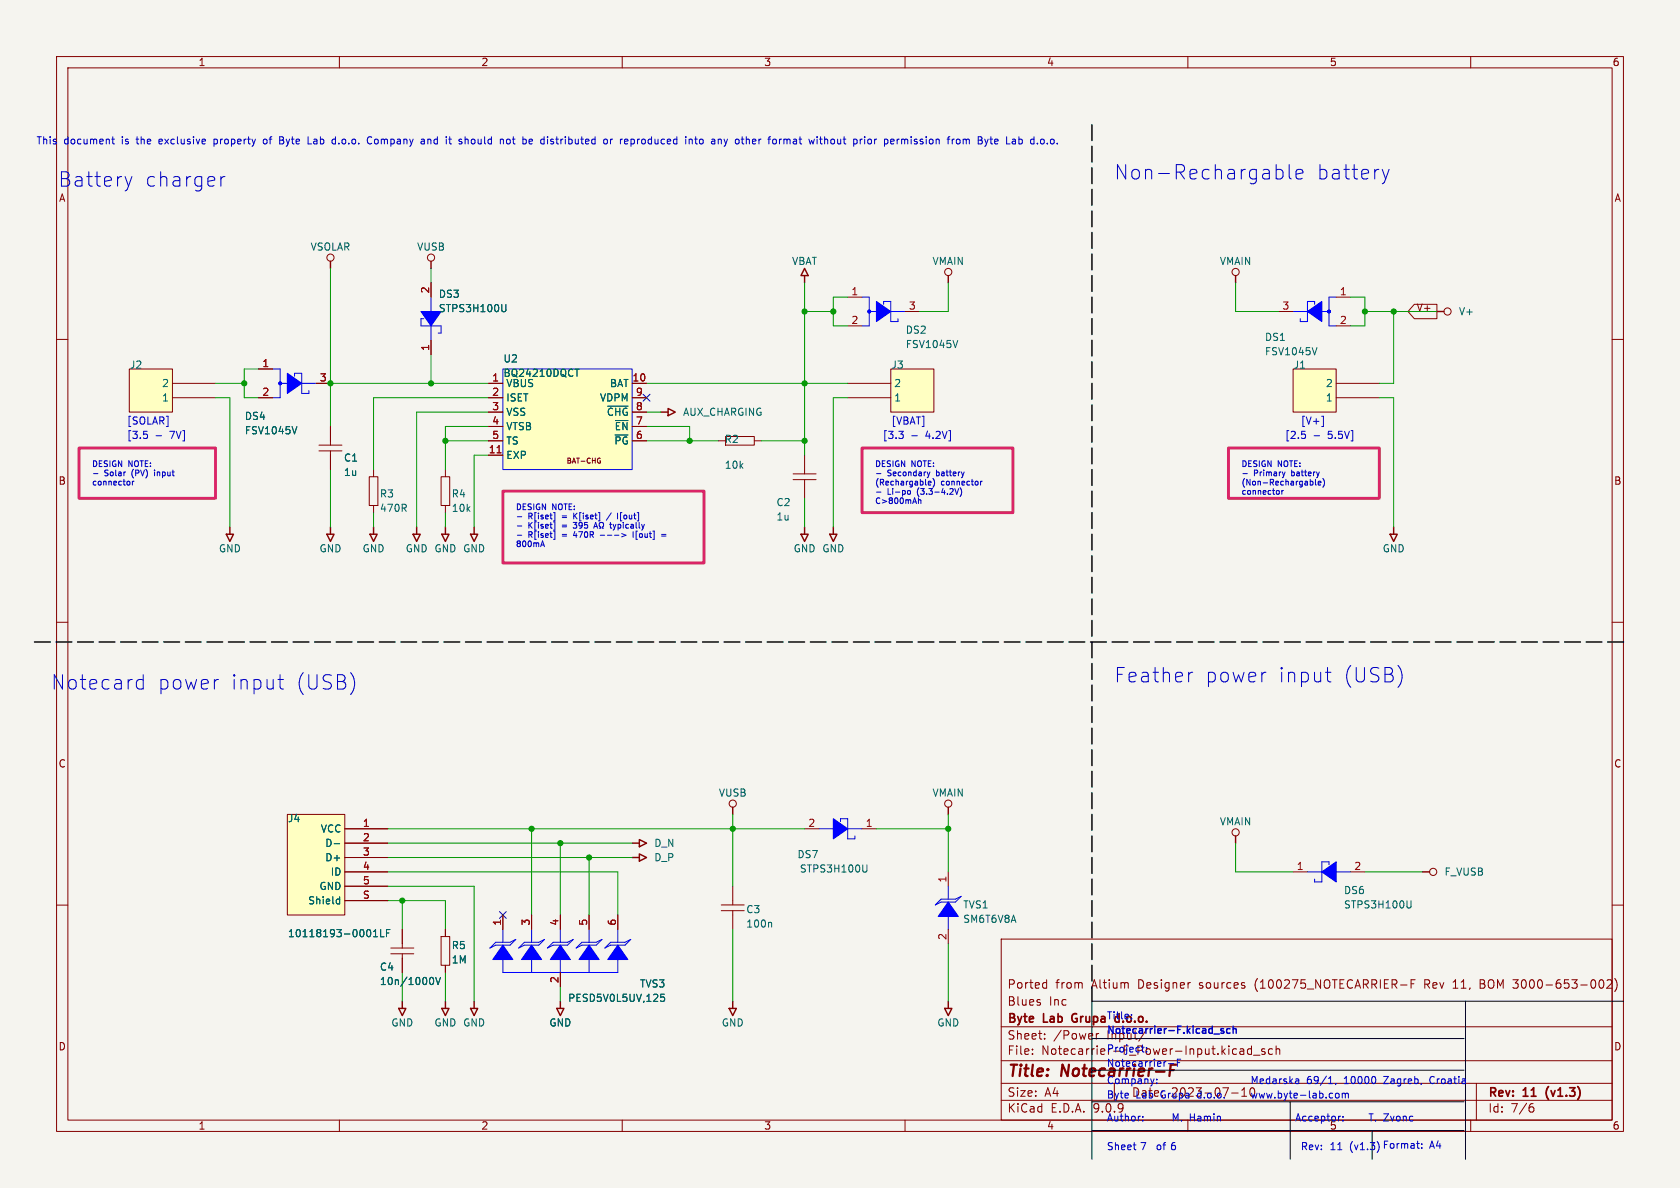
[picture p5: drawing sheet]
<svg xmlns="http://www.w3.org/2000/svg" width="297mm" height="210mm" viewBox="0 0 297 210" stroke-linecap="round" stroke-linejoin="round" font-family="sans-serif">
<path d="M0 0h297v210h-297z" fill="#f5f4ef" stroke="#f5f4ef" stroke-width=".18"/>
<g fill="none" stroke="#840000" stroke-width=".18">
<path d="M10 10h277v190h-277zM12 12h273v186h-273zM60 10v2M110 10v2M160 10v2M210 10v2M260 10v2M10 60h2M285 60h2M140.2 84.8h4.1M140.2 83.8h4.1M142.2 80.5v3.3"/>
<path d="M142.2 84.8v3.3M10 110h2M285 110h2M10 160h2M177 166h108v32h-108zM183.7 177.2l.3 .2-.3 .3M183.7 176.7l.2 .1M184.6 173.7l.4 .1M185 173.2v1.5M185 174.6l-.4 .1M199.4 173.8l.1 .9M210.3 173.7h.2"/>
<path d="M249.5 173.9h.5M250.2 173.2h-.7v1.5M256.9 174.7h.8M257.2 173.4l-.3 .2M261.7 173.9h.5M262.2 173.2h-.5v1.5h.5M282.8 173.3l.2-.1a.81 .81 0 0 1 .6 .6 .81 .81 0 0 1-.3 .8l-.3 .1-.2-.1M284.1 173.3l.6-.1 .2 .1 .1 .3-1 1.1h1M285 160h2M285.5 173a1.72 1.72 0 0 1 0 2.3M60 198v2M110 198v2"/>
<path d="M160 198v2M177 194.5h108M177 191.5h108M177 187.5h108M177 181.5h108M182.5 186.3v.1M182.5 185.5v.1M184.7 183.6v.1M184.7 182.8v.1M193.8 182.7v1M194.2 182.7l-.2 .1-.2 .2M197 191.5v3"/>
<path d="M202.6 182.1l-1.3 2M210 198v2M217.7 193.2h1.2M219.2 185.5h.6l.1 .9M219.2 186.3h.7M219.5 193.8h.9M219.5 192.7l.5-.4v1.5M219.9 185.8l-.7 .1M221.2 192.4h-.1M221.2 185.5l-.4-.1-.3 .3v.4l.2 .2h.5M221.2 184.9v1.5M221.6 186.5h1.1"/>
<path d="M221.6 192.4h.1M223.6 185.5l-.4-.1-.2 .2 .1 .2 .5 .2v.3h-.6M225 185.5l-.5-.1-.3 .3v.4l.2 .2h.6M225.6 185.5l.2-.1 .4 .1v.9M225.6 184.9v1.5M260 198v2M261 191.5v6.5M270.6 195.7h.4l.2 .3-.1 .5-.5 .1M271 195.1l-.4 .1"/>
</g>
<path d="M206.9 189.2h.6M207.9 188.2h-.9l-.3 2" fill="none" stroke="#840000" stroke-width=".4"/>
<path d="M189.6 179.4l-.1 .4 .1 .7" fill="none" stroke="#840000" stroke-width=".3"/>
<path d="M116.8 72.8h1.3M118.1 72.2l1.3 .6-1.3 .7z" fill="none" stroke="#840000" stroke-width=".25"/>
<path d="M157.5 65.2h7.6v7.6h-7.6z" fill="#ffffc2"/>
<path d="M157.5 65.2h7.6v7.6h-7.6z" fill="none" stroke="#800000" stroke-width=".18"/>
<path d="M149.9 67.8h7.6M149.9 70.3h7.6" fill="none" stroke="#840000" stroke-width=".18"/>
<path d="M111.8 151.6h1.2M113 151l1.3 .6-1.3 .6zM167 178.3h1.3l-.7 1.2zM167.6 177v1.3" fill="none" stroke="#840000" stroke-width=".25"/>
<path d="M167.6 159.5l1.8 2.5h-3.5z" fill="#00f"/>
<path d="M165.4 160l1-1h2.5l1-.6-1 1.1h-2.5zM167.6 159.5l1.8 2.5h-3.5zM167.6 156.7v2.3M167.6 161.7v2.6" fill="none" stroke="#000bff" stroke-width=".18"/>
<path d="M167.6 154.1v2.6M167.6 164.3v2.5" fill="none" stroke="#840000" stroke-width=".18"/>
<path d="M88.9 65.2h22.9v17.8h-22.9z" fill="#ffffc2"/>
<path d="M88.9 65.2h22.9v17.8h-22.9z" fill="none" stroke="#000bff" stroke-width=".18"/>
<path d="M86.4 77.9h2.5M86.4 75.4h2.5M86.4 72.8h2.5M86.4 70.3h2.5M86.4 67.8h2.5M111.8 77.9h2.5M111.8 75.4h2.5M111.8 72.8h2.5M111.8 70.3h2.5M111.8 67.8h2.5M86.4 80.5h2.5M106 81.5h.2l-.1 .3" fill="none" stroke="#840000" stroke-width=".18"/>
<path d="M87.9 80h.7" fill="none" stroke="#a90000" stroke-width=".18"/>
<path d="M101.7 65.3h.7M102 65.3v1.2M107.4 71.8h3.6" fill="none" stroke="#006464" stroke-width=".18"/>
<path d="M142.2 47.4l.7 1.3h-1.3zM142.2 48.7v1.3" fill="none" stroke="#840000" stroke-width=".25"/>
<path d="M22.9 65.2h7.6v7.6h-7.6z" fill="#ffffc2"/>
<path d="M22.9 65.2h7.6v7.6h-7.6z" fill="none" stroke="#800000" stroke-width=".18"/>
<g fill="none" stroke="#840000" stroke-width=".18">
<path d="M30.5 67.8h7.6M30.5 70.3h7.6"/>
<circle cx="76.2" cy="45.5" r=".63"/>
</g>
<path d="M76.2 46.2v1.2" fill="none" stroke="#840000" stroke-width=".25"/>
<path d="M74.4 55.1h3.6l-1.8 2.5z" fill="#00f"/>
<path d="M74.4 55.1h3.6l-1.8 2.5zM74.9 56.3h-.5v1.3h3.6v1.3h-.5M76.2 52.5v2.6M76.2 57.6v2.5" fill="none" stroke="#000bff" stroke-width=".18"/>
<g fill="none" stroke="#840000" stroke-width=".18">
<path d="M76.2 50v2.5M56.4 79.7h4.1M56.4 78.7h4.1M58.4 75.4v3.3M58.4 79.7v3.3M76.2 60.1v2.6M65.3 84.3h1.5v5.1h-1.5zM66 83v1.3M66 89.4v1.2"/>
<circle cx="58.4" cy="45.5" r=".63"/>
</g>
<path d="M89.4 53.8v1.1l-.1 .1-.3 .1" fill="none" stroke="#006464" stroke-width=".18"/>
<path d="M58.4 46.2v1.2" fill="none" stroke="#840000" stroke-width=".25"/>
<circle cx="49.5" cy="67.8" r=".25" fill="#00f" stroke="#00f" stroke-width=".18"/>
<path d="M50.8 66l2.5 1.8-2.5 1.7z" fill="#00f"/>
<g fill="none" stroke="#000bff" stroke-width=".18">
<path d="M48.3 65.2h1.2v5.1h-1.2M49.5 67.8h1.3M50.8 66l2.5 1.8-2.5 1.7zM52.1 66.5v-.5h1.2v3.5h1.3v-.5M53.3 67.8h2.6"/>
<circle cx="49.5" cy="67.8" r=".25"/>
</g>
<g fill="none" stroke="#840000" stroke-width=".18">
<path d="M45.7 70.3h2.6M45.7 65.2h2.6M55.9 67.8h2.5M127 77.9h1.3M128.3 77.2h5v1.5h-5zM133.3 77.9h1.3M78 84.3h1.5v5.1h-1.5zM78.7 83v1.3M78.7 89.4v1.2M127.5 160h4.1M129.5 156.7v3.3M127.5 161h4.1"/>
<path d="M129.5 161v3.3"/>
<circle cx="129.5" cy="142.1" r=".63"/>
<circle cx="253.4" cy="154.1" r=".63"/>
</g>
<path d="M52.5 75.4l-.4 1.3M136.2 163l.2 .2v.7" fill="none" stroke="#006464" stroke-width=".18"/>
<path d="M40 94.4h1.3l-.7 1.3zM40.6 93.2v1.2M65.4 94.4h1.3l-.7 1.3zM66 93.2v1.2M73 94.4h1.3l-.6 1.3zM73.7 93.2v1.2M83.2 94.4h1.3l-.7 1.3zM83.8 93.2v1.2M141.6 94.4h1.3l-.7 1.3zM142.2 93.2v1.2M129.5 142.7v1.3M251.5 154.1h1.2" fill="none" stroke="#840000" stroke-width=".25"/>
<path d="M147.3 144.7l2.6 1.8-2.6 1.8z" fill="#00f"/>
<path d="M144.8 146.5h2.5M147.3 144.7l2.6 1.8-2.6 1.8zM148.6 145.2v-.5h1.3v3.6h1.2v-.5M149.9 146.5h2.5" fill="none" stroke="#000bff" stroke-width=".18"/>
<path d="M142.2 146.5h2.6M152.4 146.5h2.5" fill="none" stroke="#840000" stroke-width=".18"/>
<path d="M153.3 152.9v1l-.2 .2-.3 .1" fill="none" stroke="#006464" stroke-width=".18"/>
<path d="M57.8 94.4h1.3l-.7 1.3zM58.4 93.2v1.2M78.1 94.4h1.3l-.7 1.3zM78.7 93.2v1.2" fill="none" stroke="#840000" stroke-width=".25"/>
<path d="M50.8 144h10.2v17.7h-10.2z" fill="#ffffc2"/>
<path d="M50.8 144h10.2v17.7h-10.2z" fill="none" stroke="#800000" stroke-width=".18"/>
<path d="M61 159.2h7.6M61 156.7h7.6M61 154.1h7.6M61 151.6h7.6M61 149h7.6M61 146.5h7.6" fill="none" stroke="#840000" stroke-width=".18"/>
<path d="M59.1 149.1h.9M59.7 158.9l.3 .1M60 158.5v1.3M60 159.7l-.3 .1M66 165.6h.8M66 164.7l.4-.4v1.3M67.3 164.3v1.3h.6M68.3 164.9h.5M68.9 164.3h-.6v1.3" fill="none" stroke="#006464" stroke-width=".18"/>
<path d="M98.4 178.3h1.3l-.6 1.2zM99.1 177v1.3M128.9 178.3h1.3l-.7 1.2zM129.5 177v1.3" fill="none" stroke="#840000" stroke-width=".25"/>
<circle cx="153.7" cy="55.1" r=".25" fill="#00f" stroke="#00f" stroke-width=".18"/>
<path d="M154.9 53.3l2.6 1.8-2.6 1.7z" fill="#00f"/>
<g fill="none" stroke="#000bff" stroke-width=".18">
<path d="M152.4 52.5h1.3v5.1h-1.3M153.7 55.1h1.2M154.9 53.3l2.6 1.8-2.6 1.7zM156.2 53.8v-.5h1.3v3.5h1.2v-.5M157.5 55.1h2.5"/>
<circle cx="153.7" cy="55.1" r=".25"/>
</g>
<g fill="none" stroke="#840000" stroke-width=".18">
<path d="M149.9 57.6h2.5M149.9 52.5h2.5M160 55.1h2.6"/>
<circle cx="167.6" cy="48.1" r=".63"/>
<circle cx="255.9" cy="55.1" r=".63"/>
</g>
<path d="M169.3 60.2l-.4 1.3" fill="none" stroke="#006464" stroke-width=".18"/>
<path d="M167.6 48.7v1.3M254 55.1h1.3" fill="none" stroke="#840000" stroke-width=".25"/>
<circle cx="234.9" cy="55.1" r=".25" fill="#00f" stroke="#00f" stroke-width=".18"/>
<path d="M231.1 55.1l2.6-1.8v3.5z" fill="#00f"/>
<g fill="none" stroke="#000bff" stroke-width=".18">
<path d="M228.6 55.1h2.5M231.1 55.1l2.6-1.8v3.5zM232.4 53.8v-.5h-1.3v3.5h-1.2v-.5M233.7 55.1h1.2M236.2 52.5h-1.3v5.1h1.3"/>
<circle cx="234.9" cy="55.1" r=".25"/>
</g>
<g fill="none" stroke="#840000" stroke-width=".18">
<path d="M226.1 55.1h2.5M236.2 57.6h2.6M236.2 52.5h2.6"/>
<circle cx="218.4" cy="48.1" r=".63"/>
</g>
<path d="M232.8 61.5l-.4 1.2" fill="none" stroke="#006464" stroke-width=".18"/>
<path d="M218.4 48.7v1.3M245.7 94.4h1.3l-.6 1.3zM246.4 93.2v1.2" fill="none" stroke="#840000" stroke-width=".25"/>
<path d="M228.6 65.2h7.6v7.6h-7.6z" fill="#ffffc2"/>
<path d="M228.6 65.2h7.6v7.6h-7.6z" fill="none" stroke="#800000" stroke-width=".18"/>
<g fill="none" stroke="#840000" stroke-width=".18">
<path d="M236.2 67.8h7.6M236.2 70.3h7.6"/>
<circle cx="167.6" cy="142.1" r=".63"/>
</g>
<path d="M146.7 94.4h1.3l-.7 1.3zM147.3 93.2v1.2M167.6 142.7v1.3" fill="none" stroke="#840000" stroke-width=".25"/>
<g fill="#00f">
<path d="M88.9 167.1l1.8 2.5h-3.6z"/>
<path d="M94 167.1l1.8 2.5h-3.6z"/>
<path d="M99.1 167.1l1.7 2.5h-3.5z"/>
<path d="M104.1 167.1l1.8 2.5h-3.5z"/>
<path d="M109.2 167.1l1.8 2.5h-3.6z"/>
</g>
<g fill="none" stroke="#000bff" stroke-width=".18">
<path d="M86.6 167.6l1-1h2.6l1-.5-1 1h-2.6zM88.9 167.1l1.8 2.5h-3.6zM88.9 169.4v2.5h20.3v-2.5M88.9 164.3v2.3M91.7 167.6l1-1h2.5l1.1-.5-1.1 1h-2.5zM94 167.1l1.8 2.5h-3.6zM94 164.3v2.3M94 169.4v2.5M96.8 167.6l1-1h2.5l1-.5-1 1h-2.5zM99.1 167.1l1.7 2.5h-3.5zM99.1 164.3v2.3M99.1 169.4v2.5"/>
<path d="M101.9 167.6l1-1h2.5l1-.5-1 1h-2.5zM104.1 167.1l1.8 2.5h-3.5zM104.1 164.3v2.3M104.1 169.4v2.5M106.9 167.6l1-1h2.6l1-.5-1 1h-2.6zM109.2 167.1l1.8 2.5h-3.6zM109.2 164.3v2.3"/>
</g>
<path d="M88.9 161.7v2.6M94 161.7v2.6M99.1 161.7v2.6M99.1 171.9v2.5M104.1 161.7v2.6M109.2 161.7v2.6" fill="none" stroke="#840000" stroke-width=".18"/>
<path d="M117.4 175.8h-.6v.6l.2-.2 .4 .1 .1 .2-.1 .4-.1 .1-.5-.1" fill="none" stroke="#006464" stroke-width=".18"/>
<path d="M233.7 154.1l2.5-1.8v3.6z" fill="#00f"/>
<path d="M231.1 154.1h2.6M233.7 154.1l2.5-1.8v3.6zM234.9 152.9v-.6h-1.2v3.6h-1.3v-.5M236.2 154.1h2.6" fill="none" stroke="#000bff" stroke-width=".18"/>
<g fill="none" stroke="#840000" stroke-width=".18">
<path d="M76.2 50v2.5M250 53.8h4v2.5h-4l-1.1-1.2zM45.7 70.3h2.6M45.7 65.2h2.6M55.9 67.8h2.5M58.4 75.4v2.5M76.2 60.1v2.6M86.4 70.3h2.5M86.4 67.8h2.5M86.4 77.9h2.5M86.4 75.4h2.5M86.4 72.8h2.5"/>
<path d="M111.8 70.3h2.5M111.8 67.8h2.5M111.8 77.9h2.5M111.8 75.4h2.5M111.8 72.8h2.5M58.4 80.5v2.5M86.4 80.5h2.5M61 154.1h7.6M61 159.2h7.6M61 156.7h7.6M61 151.6h7.6M61 149h7.6"/>
<path d="M61 146.5h7.6M228.6 154.1h2.5M238.8 154.1h2.5M69.1 167.6h4.1M69.1 168.6h4.1M71.1 164.3v3.3M71.1 168.6v3.3M78 165.6h1.5v5h-1.5zM78.7 164.3v1.3M78.7 170.6v1.3M88.9 161.7v2.6M94 161.7v2.6"/>
<path d="M99.1 161.7v2.6M99.1 171.9v2.5M104.1 161.7v2.6M109.2 161.7v2.6"/>
<circle cx="218.4" cy="147.1" r=".63"/>
</g>
<g fill="none" stroke="#006464" stroke-width=".18">
<path d="M89.4 53.8v1.1l-.1 .1-.3 .1M52.5 75.4l-.4 1.3M101.7 65.3h.7M102 65.3v1.2M107.4 71.8h3.6M59.1 149.1h.9M59.7 158.9l.3 .1M60 158.5v1.3M60 159.7l-.3 .1M249.5 159.2v1.1l-.2 .2h-.3M66 165.6h.8M66 164.7l.4-.4v1.3"/>
<path d="M67.3 164.3v1.3h.6M68.3 164.9h.5M68.9 164.3h-.6v1.3M76.1 172.8h.1a.68 .68 0 0 1 .5 .6 .68 .68 0 0 1-.5 .6h-.1M77 172.8l.4 1.2 .5-1.2M117.4 175.8h-.6v.6l.2-.2 .4 .1 .1 .2-.1 .4-.1 .1-.5-.1"/>
</g>
<path d="M111.8 149h1.2M113 148.4l1.3 .6-1.3 .7zM218.4 147.8v1.2M70.5 178.3h1.3l-.7 1.2zM71.1 177v1.3M78.1 178.3h1.3l-.7 1.2zM78.7 177v1.3M83.2 178.3h1.3l-.7 1.2zM83.8 177v1.3" fill="none" stroke="#840000" stroke-width=".25"/>
<path d="M259.1 177v27.9M287 177h-94v27.9M193 199.8h65.8M193 194.8h65.8M193 189.2h65.8M193 183.6h65.8M228.1 194.8v10.1M242.6 199.8v5.1" fill="none" stroke="#000" stroke-width=".18"/>
<path d="M193 22v155M287 113.5h-281.9" fill="none" stroke="#000" stroke-width=".25" stroke-dasharray="2.8 1"/>
<g fill="none" stroke="#009600" stroke-width=".18">
<path d="M58.4 47.4v28M76.2 47.4v2.6M142.2 50v30.5M142.2 55.1h5.1M149.9 52.5h-2.6v5.1h2.6M167.6 50v5.1h-5M218.4 50v5.1h7.7M238.8 52.5h2.5v5.1h-2.5M241.3 55.1h12.7M246.4 55.1v12.7h-2.6M38.1 67.8h5.1M38.1 70.3h2.5v22.9"/>
<path d="M45.7 65.2h-2.5v5.1h2.5M58.4 67.8h28M76.2 62.7v5.1M78.7 77.9h7.7M86.4 70.3h-20.4v12.7M86.4 75.4h-7.7v7.6M86.4 72.8h-12.7v20.4M114.3 77.9h12.7M114.3 75.4h7.6v2.5M114.3 67.8h35.6M114.3 72.8h2.5M134.6 77.9h7.6"/>
<path d="M149.9 70.3h-2.6v22.9M243.8 70.3h2.6v22.9M58.4 83v10.2M66 90.6v2.6M78.7 90.6v2.6M86.4 80.5h-2.6v12.7M142.2 88.1v5.1M68.6 156.7h15.2v20.3M68.6 159.2h10.1v5.1M68.6 146.5h73.6M68.6 154.1h40.6v7.6M68.6 151.6h43.2"/>
<path d="M68.6 149h43.2M71.1 159.2v5.1M94 146.5v15.2M99.1 149v12.7M104.1 151.6v10.1M129.5 144v12.7M154.9 146.5h12.7M167.6 144v10.1M218.4 149v5.1h10.2M241.3 154.1h10.2M71.1 171.9v5.1M78.7 171.9v5.1"/>
<path d="M99.1 174.4v2.6M129.5 164.3v12.7M167.6 166.8v10.2"/>
</g>
<path d="M113.7 69.7l1.2 1.2M114.9 69.7l-1.2 1.2M88.3 161.1l1.2 1.3M89.5 161.1l-1.2 1.3" fill="none" stroke="#000084" stroke-width=".18"/>
<g fill="none" stroke="#0000c2" stroke-width=".18">
<path d="M19.8 24.6h.4M19.9 24.2v1.1l.3 .1M22.1 31.2l.6 1.7M22.7 32.9l-.2 .6M23.3 31.2l-.6 1.7M37.8 24.6v1.3M37.8 25.4h.2M38 24.6l-.2 .1M39 31.2v1.7M39.8 31.2a.65 .65 0 0 0-.8 .5M47 24.6l-.3 .1-.2 .1 .1 .5 .4 .1M49.4 24.2h.6"/>
<path d="M49.4 24.8h.5M49.9 24.8h.2M50 24.7l-.1 .1M50.1 25.4h-.7M54.5 25.4h.6M59.2 24.6l.1 .1M59.3 24.2v1.2M59.3 25.4h-.1M65.1 25.3l.3 .1 .3-.1M65.7 24.3l-.3-.1-.3 .2M74.6 24.6h.2l.2 .2v.6M75 25.4h-.4"/>
<path d="M75 24.9l-.4 .1M75.6 24.6v.8M75.8 24.6l-.2 .1M79.3 24.6h.5M79.7 25.4h.1M82.3 24.7h.4l.1 .7M89.6 24.7l.2-.1 .3 .1 .1 .5-.1 .2h-.3l-.2-.1zM93.7 24.6l.4 .1v.2l-.6 .1M94.1 25.4h-.4M97.5 24.6l.3 .1M97.5 25l.3 .1 .1 .2-.2 .1h-.2M107.1 24.6l.3 .2v.4l-.3 .2"/>
<path d="M107.9 24.6v.8M108.3 24.6l-.4 .2M111.9 24.6l.3 .2v.4l-.3 .2M122.8 24.6h.5M123 24.2v1.1l.3 .1M124.2 24.7l-.3-.1-.2 .2v.5l.2 .1h.3M128 24.6l.3 .8M128.3 25.4l-.3 .5M128.6 24.6l-.3 .8M133.4 24.6h-.2l-.2 .2 .1 .6h.3M133.6 24.9l-.6 .1M138.6 24.7l.4-.1 .1 .2"/>
<path d="M138.6 24.6v.8M139.1 24.8v.6M139.5 24.6l-.4 .2M145.8 24.7l.2-.1 .3 .1v.7M145.8 24.2v1.2M153.5 24.7l.3-.1 .3 .2-.1 .5-.2 .1h-.3M154.6 24.6v.8M155 24.6l-.4 .2M159.5 24.7l.3-.1 .1 .2M159.9 24.8l.2-.2 .3 .1 .1 .7M159.9 24.8v.6M170.3 24.7l.3-.1 .2 .2"/>
<path d="M170.3 24.6v.8M170.8 24.8l.2-.2 .3 .1 .1 .7M170.8 24.8v.6M182.8 24.7l-.4-.1-.2 .2 .1 .6h.5M186.9 25.3v.1M225.6 30.1l.7-.2 .5 .5v.8l-.2 .3-.3 .1-.7-.1M227.9 29.1v2.2l.4 .3M229.1 30.8l1.2-.3-.1-.4-.7-.2-.4 .4v1l.1 .2 .3 .1 .7-.1M244.4 29.9l.6 1.7M245 31.6l-.4 .8M245.6 29.9l-.6 1.7M25.4 76.2h.6"/>
<path d="M25.8 76.7l.3 .3v.3l-.3 .2M27.6 77h1M158.9 76.2h.8l-.4 .5M159.4 76.7l.3 .3v.3l-.3 .2M161.2 77h1M230.1 76.2h.6M230.6 76.7l.2 .3v.3l-.2 .2M232.3 77h1M233.7 73.6h.3v1.8h-.3M16.5 83.7h.8M22.9 85.1l.1 .2-.1 .4M23.4 85.1v.6"/>
<path d="M27.3 83.4v.7M91.5 91.3h.7M91.5 93h.7M91.5 94.6h.7M94.6 90.6v1.5M94.6 92.3v1.4M94.6 93.9v1.4M95.7 96.3h.5M95.9 95.6l.4 1M97.9 92.3h.2v1.4h-.2M97.9 93.9h.2v1.4h-.2M98.1 90.6v1.5h-.2"/>
<path d="M101.3 92.4h.7M101.3 93.3l.2 .1M101.4 90.7v1M101.6 93.9l-.2 .8h.6M102 90.7l-.6 .6M102.7 90.6h-.2v1.5M105 93.4l.3-1 .3 1M105.1 93.1h.4M105.8 90.6h.2v1.5M105.9 92.9l.3 .3v.2h-.3M106.1 92.4a.44 .44 0 0 1 .6 .2 .44 .44 0 0 1-.2 .6v.2h.2M106.1 94.6h.8"/>
<path d="M107.4 94.6h.8M107.8 92.7h.4M107.9 92.4v.8l.3 .2M108.1 90.7l-.9 1.3M108.6 94.6h.8M109.2 90.7v1M109.9 94.3l.8 .3-.8 .3M109.9 90.6h-.2v1.5h.2M111.9 94v1M112.5 93.9v1.4h.2M112.7 90.6h.2v1.5M115.4 93.9h.3v1.4"/>
<path d="M117 94.5h.7M117 94.8h.7M155 83.7h.7M155 87h.7M155.3 84.6h-.1M161 86.9l-.1 .4h-.4M162.4 88v1M162.8 88.5v.5M163.9 83.4l.3 .7M164.1 85.4l.5-.1-.1-.2h-.2l-.2 .1 .1 .5h.3M164.2 84.1l-.1 .3M164.4 83.4l-.2 .7"/>
<path d="M164.9 84.6a1.17 1.17 0 0 1 0 1.5M168.8 86.4l.3 1 .4-1M170 86.7v.6l-.3 .5M173.3 85.1v.6M173.6 85.1l-.3 .2M219.7 83.7h.8M220 84.6h.1M226.2 86.9l-.1 .4M226.6 86.7v.7M227.2 83.4l-.3 .7M232.1 85.3v.4h-.4M232.6 84.7v.9l.1 .1"/>
<path d="M233 85.2l.1 .5h.4M233.2 85.1h.3v.2l-.5 .1M233.9 84.6a1.17 1.17 0 0 1 0 1.5M25.3 119.3v2.5M49.5 119.3v2.1l.1 .3 .5 .1M62.6 120l.1 .6-.1 1.1M210.9 118.8h-.3l-.3 .3M223.6 118.8h.2M234.3 118.8h1M234.7 118v2.2l.1 .2 .5 .1M247.7 118.7l.2 .6-.2 1.1M24.2 121.6l.4 .2 .7-.1"/>
<path d="M25.3 120.2l-.7-.1-.4 .3M38.4 120.1h.2M49.1 120.1h1M202 198v.2M202 197.4v.1M206.6 188h.9M208.1 187.2v1.3M229.2 190.7h.2l.2 .2v.7M229.6 191.5l-.4 .1M229.6 191l-.4 .1M234.9 191.6h.7M236.1 193.4l.2-.1 .4 .1v.5l-.1 .1-.3 .1-.2-.1z"/>
<path d="M236.2 191.5l-.1 .2M237 197.3l-.2 .1M237.3 193.4l.4-.1 .1 .1M237.3 193.3v.8M237.4 198v.2M237.4 197.4v.1M237.8 193.4l.2-.1h.3l.1 .8M237.8 193.4v.7M243.2 190.5v.8M236.5 203.2h.7M243.5 201.9a1.49 1.49 0 0 1 0 1.8M250.4 202.1h.5"/>
<path d="M250.8 203h.1M251.3 202.9v.1M251.3 202.2v.1"/>
</g>
<path d="M216.2 182.2l.2 .2-.2 .3M216.2 181.8l.1 .1M217.5 181.9l-.4-.1-.2 .3 .1 .5h.5M218 181.9l.2-.1 .3 .1v.8M218 181.4v1.3" fill="none" stroke="#0000c2" stroke-width=".25"/>
<path d="M14 79.2h24.1v8.9h-24.1zM152.4 79.2h26.7v11.4h-26.7zM217.2 79.2h26.6v8.9h-26.6zM88.9 86.8h35.6v12.7h-35.6z" fill="none" stroke="#da2467" stroke-width=".51"/>
<path d="M87.9 80h.7" fill="none" stroke="#a90000" stroke-width=".18"/>
<g fill="#009600" stroke="#009600" stroke-width=".18">
<circle cx="129.5" cy="146.5" r=".46"/>
<circle cx="71.1" cy="159.2" r=".46"/>
<circle cx="76.2" cy="67.8" r=".46"/>
<circle cx="43.2" cy="67.8" r=".46"/>
<circle cx="58.4" cy="67.8" r=".46"/>
<circle cx="121.9" cy="77.9" r=".46"/>
<circle cx="142.2" cy="55.1" r=".46"/>
<circle cx="147.3" cy="55.1" r=".46"/>
<circle cx="104.1" cy="151.6" r=".46"/>
<circle cx="167.6" cy="146.5" r=".46"/>
<circle cx="78.7" cy="77.9" r=".46"/>
<circle cx="241.3" cy="55.1" r=".46"/>
<circle cx="142.2" cy="67.8" r=".46"/>
<circle cx="142.2" cy="77.9" r=".46"/>
<circle cx="246.4" cy="55.1" r=".46"/>
<circle cx="99.1" cy="149" r=".46"/>
<circle cx="94" cy="146.5" r=".46"/>
</g>
<g font-size="3.5" fill="#0000c2">
<text x="10.2" y="33.2">Battery</text>
<text x="25.5" y="33.2">charger</text>
<text x="196.8" y="32">Non-Rechargable</text>
<text x="232.6" y="32">battery</text>
<text x="8.9" y="122.1">Notecard</text>
<text x="27.7" y="122.1">power</text>
<text x="40.6" y="122.1">input</text>
<text x="52" y="122.1">(USB)</text>
<text x="196.8" y="120.9">Feather</text>
<text x="212.9" y="120.9">power</text>
<text x="225.8" y="120.9">input</text>
<text x="237.2" y="120.9">(USB)</text>
</g>
<text font-size="2.8" fill="#840000" x="178" y="190.9">Title:</text>
<text font-size="2.8" fill="#0000c2" x="187.7" y="190.9">Notecarrier-F</text>
<g font-size="2.1" fill="#840000">
<text x="178" y="178">Blues</text>
<text x="178" y="175">Ported</text>
<text x="185.4" y="178">Inc</text>
<text x="186.6" y="175">from</text>
<text x="193" y="175">Altium</text>
<text x="201.3" y="175">Designer</text>
<text x="212.3" y="175">sources</text>
<text x="222.2" y="175">(100275_NOTECARRIER-F</text>
<text x="252.4" y="175">Rev</text>
<text x="257.6" y="175">11,</text>
<text x="262.5" y="175">BOM 3000-653-002)</text>
<text x="178" y="184">Sheet:</text>
<text x="178" y="181.2">Byte</text>
<text x="184.5" y="181.2">Lab</text>
<text x="186.2" y="184">/Power</text>
<text x="190.2" y="181.2">Grupa</text>
<text x="178" y="186.7">File:</text>
<text x="178" y="196.9">KiCad</text>
<text x="178" y="194.1">Size:</text>
<text x="184.7" y="194.1">A4</text>
<text x="185.7" y="196.9">E.D.A.</text>
<text x="207" y="194.1">2023-07-10</text>
<text x="263" y="194.3">Rev:</text>
<text x="263" y="196.9">Id:</text>
<text x="267.1" y="196.9">7/6</text>
<text x="269.4" y="194.3">11</text>
<text x="274" y="194.3">(v1.3)</text>
</g>
<g font-size="2.1" fill="#0000c2">
<text x="195.7" y="184">Input/</text>
<text x="198.4" y="181.2">d.o.o.</text>
<text x="184.1" y="186.7">Notecarrier-F_Power-Input.kicad_sch</text>
<text x="193.3" y="196.9">9.0.9</text>
<text x="200" y="194.1">Date:</text>
</g>
<g font-size="1.8" fill="#840000">
<text x="35" y="11.9">1</text>
<text x="85" y="11.9">2</text>
<text x="135" y="11.9">3</text>
<text x="185" y="11.9">4</text>
<text x="235" y="11.9">5</text>
<text x="285" y="11.9">6</text>
<text x="10.3" y="35.9">A</text>
<text x="285.3" y="35.9">A</text>
<text x="250.3" y="55.2">V+</text>
<text x="10.3" y="85.9">B</text>
<text x="285.3" y="85.9">B</text>
<text x="10.3" y="135.9">C</text>
<text x="285.3" y="135.9">C</text>
<text x="10.3" y="185.9">D</text>
<text x="285.3" y="185.9">D</text>
<text x="35" y="199.9">1</text>
<text x="85" y="199.9">2</text>
<text x="135" y="199.9">3</text>
<text x="185" y="199.9">4</text>
<text x="285" y="199.9">6</text>
</g>
<g font-size="1.8" fill="#0000c2">
<text x="6.3" y="25.6">This</text>
<text x="11.3" y="25.6">document</text>
<text x="21.6" y="25.6">is</text>
<text x="24.4" y="25.6">the</text>
<text x="28.6" y="25.6">exclusive</text>
<text x="38.5" y="25.6">property</text>
<text x="47.4" y="25.6">of</text>
<text x="50.5" y="25.6">Byte</text>
<text x="55.7" y="25.6">Lab</text>
<text x="60.2" y="25.6">d.o.o.</text>
<text x="66.6" y="25.6">Company</text>
<text x="76.3" y="25.6">and</text>
<text x="80.9" y="25.6">it</text>
<text x="83.4" y="25.6">should</text>
<text x="90.9" y="25.6">not</text>
<text x="95.1" y="25.6">be</text>
<text x="98.5" y="25.6">distributed</text>
<text x="109.8" y="25.6">or</text>
<text x="112.9" y="25.6">reproduced</text>
<text x="124.7" y="25.6">into</text>
<text x="129.5" y="25.6">any</text>
<text x="133.9" y="25.6">other</text>
<text x="140" y="25.6">format</text>
<text x="147.4" y="25.6">without</text>
<text x="155.4" y="25.6">prior</text>
<text x="161" y="25.6">permission</text>
<text x="172.5" y="25.6">from</text>
<text x="178" y="25.6">Byte</text>
<text x="183.2" y="25.6">Lab</text>
<text x="22.4" y="77.7">[3.5</text>
<text x="22.4" y="75.1">[SOLAR]</text>
<text x="30.1" y="77.7">7V]</text>
<text x="156" y="77.7">[3.3</text>
<text x="157.5" y="75.1">[VBAT]</text>
<text x="163.7" y="77.7">4.2V]</text>
<text x="227.1" y="77.7">[2.5</text>
<text x="229.9" y="75.1">[V+]</text>
<text x="234.9" y="77.7">5.5V]</text>
<text x="195.6" y="182.8">Notecarrier-F.kicad_sch</text>
<text x="195.6" y="180.3">Title:</text>
<text x="195.6" y="186.1">Project:</text>
<text x="195.6" y="191.7">Company:</text>
<text x="195.6" y="188.7">Notecarrier-F</text>
<text x="221" y="191.7">Medarska</text>
<text x="231" y="191.7">69/1,</text>
<text x="237.7" y="191.7">10000</text>
<text x="244.9" y="191.7">Zagreb,</text>
<text x="253.2" y="191.7">Croatia</text>
<text x="195.6" y="194.3">Byte</text>
<text x="200.8" y="194.3">Lab</text>
<text x="205.3" y="194.3">Grupa</text>
<text x="212" y="194.3">d.o.o.</text>
<text x="221" y="194.3">www.byte-lab.com</text>
<text x="195.6" y="198.3">Author:</text>
<text x="195.6" y="203.4">Sheet 7</text>
<text x="204.2" y="203.4">of 6</text>
<text x="207" y="198.3">M.</text>
<text x="210.2" y="198.3">Hamin</text>
<text x="228.9" y="198.3">Acceptor:</text>
<text x="229.9" y="203.4">Rev:</text>
<text x="234.9" y="203.4">11</text>
<text x="235" y="199.9">5</text>
<text x="238.5" y="203.4">(v1.3)</text>
<text x="241.8" y="198.3">T. Zvonc</text>
<text x="244.3" y="203.2">Format:</text>
<text x="252.7" y="203.2">A4</text>
</g>
<g font-size="1.8" fill="#006464">
<text x="54.8" y="44.5">VSOLAR</text>
<text x="73.6" y="44.5">VUSB</text>
<text x="139.9" y="47">VBAT</text>
<text x="164.8" y="47">VMAIN</text>
<text x="215.6" y="47">VMAIN</text>
<text x="77.5" y="52.8">DS3</text>
<text x="77.5" y="55.4">STPS3H100U</text>
<text x="160" y="59.2">DS2</text>
<text x="257.8" y="55.9">V+</text>
<text x="22.9" y="65.4">J2</text>
<text x="88.9" y="64.3">U2</text>
<text x="157.5" y="65.4">J3</text>
<text x="160" y="61.7">FSV1045V</text>
<text x="223.5" y="63">FSV1045V</text>
<text x="223.5" y="60.5">DS1</text>
<text x="228.6" y="65.4">J1</text>
<text x="28.6" y="68.6">2</text>
<text x="28.6" y="71.2">1</text>
<text x="88.9" y="66.8">BQ24210DQCT</text>
<text x="89.4" y="71.2">ISET</text>
<text x="89.4" y="68.6">VBUS</text>
<text x="106" y="71.2">VDPM</text>
<text x="107.7" y="68.6">BAT</text>
<text x="158" y="68.6">2</text>
<text x="158" y="71.2">1</text>
<text x="234.3" y="68.6">2</text>
<text x="234.3" y="71.2">1</text>
<text x="43.2" y="77">FSV1045V</text>
<text x="43.2" y="74.4">DS4</text>
<text x="89.4" y="76.3">VTSB</text>
<text x="89.4" y="73.7">VSS</text>
<text x="107.2" y="73.7">~{CHG}</text>
<text x="108.6" y="76.3">~{EN}</text>
<text x="120.7" y="73.7">AUX_CHARGING</text>
<text x="60.7" y="81.8">C1</text>
<text x="89.4" y="81.3">EXP</text>
<text x="89.4" y="78.8">TS</text>
<text x="108.5" y="78.8">~{PG}</text>
<text x="128" y="78.5">R2</text>
<text x="128" y="83.1">10k</text>
<text x="60.7" y="84.3">1u</text>
<text x="67.1" y="88.2">R3</text>
<text x="79.8" y="88.2">R4</text>
<text x="137.2" y="89.7">C2</text>
<text x="67.1" y="90.7">470R</text>
<text x="79.8" y="90.7">10k</text>
<text x="137.2" y="92.2">1u</text>
<text x="38.6" y="97.8">GND</text>
<text x="56.4" y="97.8">GND</text>
<text x="64" y="97.8">GND</text>
<text x="71.6" y="97.8">GND GND GND</text>
<text x="140.2" y="97.8">GND GND</text>
<text x="244.3" y="97.8">GND</text>
<text x="127" y="141">VUSB</text>
<text x="164.8" y="141">VMAIN</text>
<text x="50.8" y="145.6">J4</text>
<text x="56.6" y="147.4">VCC</text>
<text x="57.4" y="149.9">D-</text>
<text x="115.6" y="149.9">D_N</text>
<text x="215.6" y="146.1">VMAIN</text>
<text x="57.4" y="152.5">D+</text>
<text x="58.4" y="155">ID</text>
<text x="115.6" y="152.5">D_P</text>
<text x="140.9" y="151.9">DS7</text>
<text x="141.3" y="154.4">STPS3H100U</text>
<text x="255.3" y="155">F_VUSB</text>
<text x="54.4" y="160.1">Shield</text>
<text x="56.4" y="157.5">GND</text>
<text x="131.8" y="161.6">C3</text>
<text x="170.2" y="160.8">TVS1</text>
<text x="237.5" y="158.3">DS6</text>
<text x="237.5" y="160.8">STPS3H100U</text>
<text x="50.8" y="165.9">10118193-0001LF</text>
<text x="79.8" y="168">R5</text>
<text x="131.8" y="164.2">100n</text>
<text x="170.2" y="163.3">SM6T6V8A</text>
<text x="67.1" y="171.8">C4</text>
<text x="79.8" y="170.5">1M</text>
<text x="67.1" y="174.3">10n/1000V</text>
<text x="100.3" y="177.3">PESD5V0L5UV,125</text>
<text x="113" y="174.8">TVS3</text>
<text x="69.1" y="181.7">GND</text>
<text x="76.7" y="181.7">GND GND</text>
<text x="97" y="181.7">GND</text>
<text x="127.5" y="181.7">GND</text>
<text x="165.6" y="181.7">GND</text>
</g>
<g font-size="1.8" fill="#a90000">
<text x="75.9" y="52" transform="rotate(-90 75.9 52)">2</text>
<text x="150.4" y="52.3">1</text>
<text x="236.8" y="52.3">1</text>
<text x="150.4" y="57.4">2</text>
<text x="160.6" y="54.8">3</text>
<text x="226.6" y="54.8">3</text>
<text x="236.8" y="57.4">2</text>
<text x="46.3" y="65">1</text>
<text x="75.9" y="62.1" transform="rotate(-90 75.9 62.1)">1</text>
<text x="46.3" y="70.1">2</text>
<text x="56.4" y="67.5">3</text>
<text x="86.9" y="70.1">2</text>
<text x="86.9" y="67.5">1</text>
<text x="111.7" y="67.5">10</text>
<text x="112.3" y="70.1">9</text>
<text x="86.9" y="77.7">5</text>
<text x="86.9" y="75.1">4</text>
<text x="86.9" y="72.6">3</text>
<text x="112.3" y="77.7">6</text>
<text x="112.3" y="75.1">7</text>
<text x="112.3" y="72.6">8</text>
<text x="86.3" y="80.2">11</text>
<text x="64.1" y="148.8">2</text>
<text x="64.1" y="146.3">1</text>
<text x="142.8" y="146.3">2</text>
<text x="153" y="146.3">1</text>
<text x="64.1" y="153.9">4</text>
<text x="64.1" y="151.3">3</text>
<text x="229.2" y="153.9">1</text>
<text x="239.3" y="153.9">2</text>
<text x="64.1" y="159">S</text>
<text x="64.1" y="156.4">5</text>
<text x="167.4" y="156.1" transform="rotate(-90 167.4 156.1)">1</text>
<text x="88.6" y="163.7" transform="rotate(-90 88.6 163.7)">1</text>
<text x="93.7" y="163.7" transform="rotate(-90 93.7 163.7)">3</text>
<text x="98.8" y="163.7" transform="rotate(-90 98.8 163.7)">4</text>
<text x="103.9" y="163.7" transform="rotate(-90 103.9 163.7)">5</text>
<text x="109" y="163.7" transform="rotate(-90 109 163.7)">6</text>
<text x="167.4" y="166.3" transform="rotate(-90 167.4 166.3)">2</text>
<text x="98.8" y="173.9" transform="rotate(-90 98.8 173.9)">2</text>
</g>
<g font-size="1.4" fill="#0000c2">
<text x="16.2" y="82.9">DESIGN</text>
<text x="22.7" y="82.9">NOTE:</text>
<text x="154.6" y="82.9">DESIGN</text>
<text x="161.1" y="82.9">NOTE:</text>
<text x="219.4" y="82.9">DESIGN</text>
<text x="225.9" y="82.9">NOTE:</text>
<text x="16.2" y="86.2">connector</text>
<text x="18.5" y="84.5">Solar</text>
<text x="23.5" y="84.5">(PV)</text>
<text x="27.7" y="84.5">input</text>
<text x="154.6" y="86.2">(Rechargable)</text>
<text x="154.6" y="89.4">C&gt;800mAh</text>
<text x="156.9" y="84.5">Secondary</text>
<text x="156.9" y="87.8">Li-po</text>
<text x="162.3" y="87.8">(3.3-4.2V)</text>
<text x="165.7" y="84.5">battery</text>
<text x="166.4" y="86.2">connector</text>
<text x="219.4" y="86.2">(Non-Rechargable)</text>
<text x="219.4" y="87.8">connector</text>
<text x="221.7" y="84.5">Primary</text>
<text x="228.5" y="84.5">battery</text>
<text x="91.1" y="90.5">DESIGN</text>
<text x="93.4" y="92.1">R[iset]</text>
<text x="93.4" y="93.8">K[iset]</text>
<text x="93.4" y="95.4">R[iset]</text>
<text x="97.6" y="90.5">NOTE:</text>
<text x="99.6" y="92.1">=</text>
<text x="99.6" y="93.8">=</text>
<text x="99.6" y="95.4">=</text>
<text x="101.9" y="92.1">K[iset]</text>
<text x="101.9" y="93.8">395</text>
<text x="101.9" y="95.4">470R</text>
<text x="108.8" y="93.8">typically</text>
<text x="110.1" y="92.1">I[out]</text>
<text x="112.9" y="95.4">I[out]</text>
<text x="91.1" y="97.1">800mA</text>
</g>
<text font-size="1.2" fill="#840000" x="100.1" y="82">BAT-CHG</text>
</svg>
